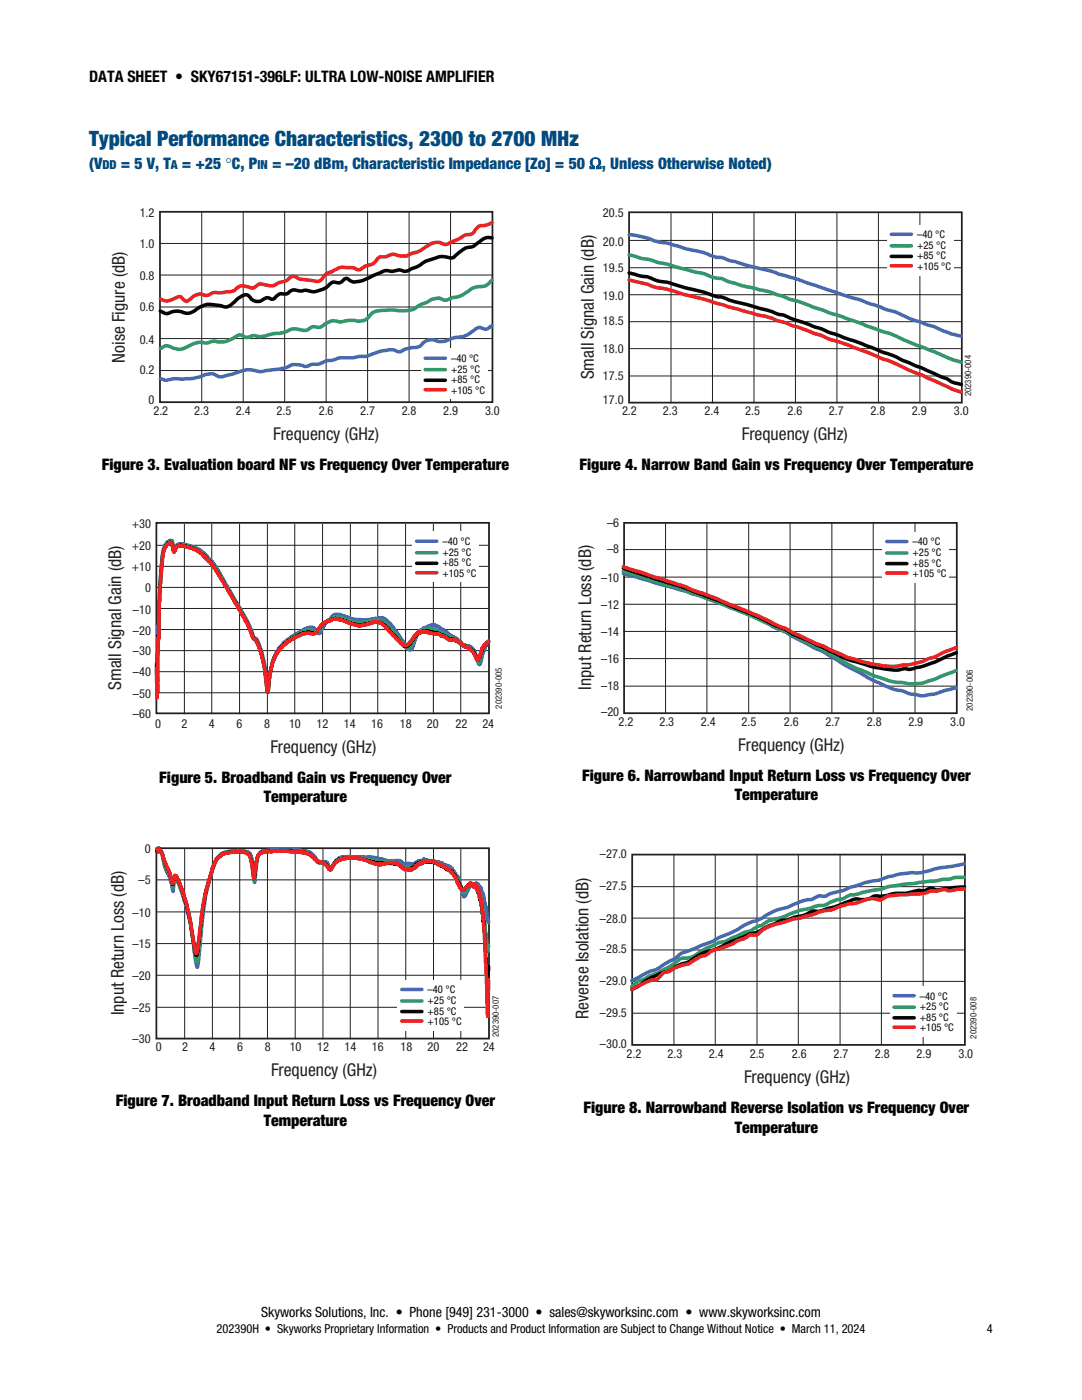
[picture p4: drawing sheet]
<svg xmlns="http://www.w3.org/2000/svg" width="216mm" height="279mm" viewBox="0 0 216 279" stroke-linecap="round" stroke-linejoin="round" font-family="sans-serif">
<path d="M31.9 42.3h66.4v38h-66.4z" fill="none" stroke="#231f20" stroke-width=".35"/>
<path d="M32 54.9h66.2M32 48.6h66.2M40.3 42.2v38M48.5 42.2v38M56.8 42.2v38M65.1 42.2v38M73.4 42.2v38M81.6 42.2v38M89.9 42.2v38M32 73.9h66.2M32 67.6h66.2M32 61.3h66.2" fill="none" stroke="#231f20" stroke-width=".2"/>
<path d="M98.2 65l-.4 .2a1.33 1.33 0 0 1-1.9 .1 5.4 5.4 0 0 0-2.6 1.5l-.7 .3a7.8 7.8 0 0 0-3.7 1 4.4 4.4 0 0 1-2.6-.3 2.53 2.53 0 0 0-2.3 1.2l-1 .4h-.7a4.3 4.3 0 0 0-2.3 .8 1.5 1.5 0 0 1-1.3-.3 11.9 11.9 0 0 0-5.7 1.2l-4 .3a4.6 4.6 0 0 0-2.6 .5 7.6 7.6 0 0 0-3 .8 3.8 3.8 0 0 0-2.3 .4h-.3a3.3 3.3 0 0 0-3.7 .3l-3.9 .5a3.6 3.6 0 0 1-2.7 0 7.1 7.1 0 0 0-4 .7l-1.2 .3a2.24 2.24 0 0 1-2.7-.3 4.6 4.6 0 0 0-2.7 .6 25.1 25.1 0 0 1-5.6 .5 2.75 2.75 0 0 1-2.3-.1" fill="none" stroke="#4a68b1" stroke-width=".71"/>
<path d="M98.2 55.9l-.4 .3a2.35 2.35 0 0 1-2.3 1 7.5 7.5 0 0 0-3.3 1.7l-2.6 .8a1.3 1.3 0 0 1-1.7-.1l-.3-.1a4.8 4.8 0 0 0-2.7 1l-1.6 .7a3 3 0 0 1-2.4 .8l-2.5-.1h-2.1a2.98 2.98 0 0 0-2.9 1.6 3.5 3.5 0 0 1-3.1 .4h-.7a5.3 5.3 0 0 1-3.2 .1l-1.7 .8a1.57 1.57 0 0 1-1.9 .4 1.73 1.73 0 0 0-1.3 .6 3.2 3.2 0 0 1-2.4-.2 6.3 6.3 0 0 0-2.6 .8l-2.6 .4a4.5 4.5 0 0 1-3.4 .2l-.3 .1a1.53 1.53 0 0 1-2-.2 1.64 1.64 0 0 0-1.7 .6 5.3 5.3 0 0 1-3.9 .6 3.6 3.6 0 0 1-2.7 .2l-.7 .1a12.4 12.4 0 0 1-3.6 1.3l-2-.6a1.29 1.29 0 0 0-1.3 .3l-.3 .2" fill="none" stroke="#319967" stroke-width=".71"/>
<path d="M98.2 47.5a2.6 2.6 0 0 0-2.7 .9 3.4 3.4 0 0 1-2.6 1.1l-1.4 .9-.9 .9-.7 .2a4.3 4.3 0 0 0-3.6 .2 6.6 6.6 0 0 0-2.7 1.3l-1.3 .6a2.28 2.28 0 0 1-2.7 .3h-.3a3.5 3.5 0 0 1-2.3 .1l-3.3 1.4a5.8 5.8 0 0 1-3.4 .8l-.9-.6a.68 .68 0 0 0-1 .4l-.5 .4h-.5a1.39 1.39 0 0 0-2 .7l-.3 .3a4.4 4.4 0 0 1-4 .5h-.3a2.54 2.54 0 0 1-2 0 1.52 1.52 0 0 0-1.3 .6l-1 .2a1.96 1.96 0 0 0-1.9 .9 1.01 1.01 0 0 1-1.1-.2h-.3a2.97 2.97 0 0 1-2.1 .8 2.29 2.29 0 0 1-1.5-1.2 1.41 1.41 0 0 0-1.8 .3l-.9 .9a2.2 2.2 0 0 1-2.7 .8h-.3a5.6 5.6 0 0 0-4 .3l-.3 .2a2.93 2.93 0 0 1-3.7 .7 4.4 4.4 0 0 0-2.6 .4l-1.3-.5" fill="none" stroke="#050504" stroke-width=".71"/>
<path d="M98.2 44.4a3.9 3.9 0 0 1-2.3 .6l-.7 .5-.6 .9a1.3 1.3 0 0 1-1.3 .4l-3.4 1.6a1.41 1.41 0 0 1-2 0 3.2 3.2 0 0 0-3 .9l-.9 .7-1.7 .5a3.7 3.7 0 0 1-3.6 .2l-.7 .1-1 .5h-1a2.22 2.22 0 0 0-1.3 1.1 2.62 2.62 0 0 1-1.7 .6l-.3 .3a1.43 1.43 0 0 1-1.7 .4l-.7-.3h-1.3a4 4 0 0 0-3 .9l-.3 .1a1.91 1.91 0 0 0-1.2 1l-.4 .4a1.26 1.26 0 0 1-1.7 .2l-1.3-.1a6.2 6.2 0 0 1-2.7-.8l-.6 .4a2.51 2.51 0 0 1-2 .9l-.4 .1a2.19 2.19 0 0 1-2.6 .3 1.49 1.49 0 0 0-1.9 .5 1.21 1.21 0 0 1-1.3 0l-.4-.1a1.84 1.84 0 0 0-2.3 .7l-1 .3-2.4 .2a1.78 1.78 0 0 0-1.9 .5l-.7 .1a2.09 2.09 0 0 0-2.6 .4l-1.1 .8-.7-.5a.81 .81 0 0 0-1.2-.4l-.6 .3a2.23 2.23 0 0 1-2.7 0" fill="none" stroke="#ee2123" stroke-width=".71"/>
<path d="M84 69.6h13.3v10h-13.3z" fill="#fff"/>
<path d="M84.8 75.9h4.1M97.5 128l-.2 .3-.1-.1v.2h-.2l-.3 .6-.1-.1-.4 .6-.5 1.8-.2 .1v.4l-.4-.3-.2-.6-.6-1.1h-.2v-.1l-.1 .1-.7-.8h-.5l-.6-.3h-.1l-.1-.3h-.2l-.2-.3h-.2l-.2-.2h-.3l-.1-.3-.5 .1-.1-.1-.2 .2-.6-.4-.1 .1v-.2l-.4-.3-.5-.1-1-.5-1.1-.1-.1-.1h-.2v-.1l-.1 .1v-.1l-.6-.2-.1 .2v-.2h-.5l-.7 .3-.1-.1-.2 .1v.2l-.1-.2-.1 .2-.1-.1v.2h-.3l-.1 .3v-.1l-.2 .3-.4 .7-.2 .2-.5 .7-.5 .3v.1h-.3a.32 .32 0 0 1-.3 0 .32 .32 0 0 1-.2-.3l-2.4-2.6-.3-.2-.2-.4-1.2-1.1-.1 .1-.5-.3-.8-.1-2.3 .6-1 .1-1.5-.3-2.4-1-.9-.1-2.2 .9v.2h-.1l-.5 .4-.8 1.2a.79 .79 0 0 1-1 .3 2.86 2.86 0 0 0-2.3 .2l-2 1-1.4 1.1-.8 .8-.7 1.2-.6 1.4-.3 1.3-.5 2.6-.1 1.7-.1 .3-.8-5.6-.6-2.4-.8-2.1a3.3 3.3 0 0 1-1.2-2l-.5-1.3-.6-.9v-.3l-2.8-4.7-.1-.1-2.8-4.8-1.2-1.7-1.1-.8-.3-.6-1.3-.9-2.2-.8-1.3-.1a1.06 1.06 0 0 0-.9 .7l-.2 .6-.3-1.6-.2-.3-.1-.1-.1 .2-.1-.2-.5 .3-.7 1.4-.3 1.4-.5 7.1-.3 9.2-.1-.8-.1 11.4-.2-5.7" fill="none" stroke="#050504" stroke-width=".71"/>
<path d="M84.8 77.8h4.1" fill="none" stroke="#ee1d23" stroke-width=".71"/>
<path d="M84.8 71.5h4.1M97.5 128l-.3 .6-.2 .1-.3 1-.1-.1-.2 .4-.4 2.1-.3 .5-.2-.2-.5-1.6-.7-1.4-.7-.4-.3 .1v-.1h-.5l-.1-.3v.3v-.3l-.1 .1v-.1h-.1l-.1-.1v.1l-.3-.3h-.1v-.2l-.1 .1v-.2l-.1 .2v-.2l-.6-.6h-.3v-.2l-.9-.3-1.1-1-2.1-1.2h-.3l-.1-.1v.1h-.3v.1l-.2-.1v.2v-.2l-.5 .2-.2 .3v-.2l-.1 .1v.1h-.7v.3h-.1l-.3 .3-.1-.1-.2 .1-.6 .8-.6 2a.98 .98 0 0 1-.8 1l-.6-.4-.7-1.2v-.2l-.6-.6-.1-.4-1.8-2.4-1-.9h-.2v-.2l-.5-.1-2.7 .4h-2l-1.4-.2-1-.4-1.4-.5-.2 .1a1.3 1.3 0 0 0-1.5 .7l-.2 .3-.4 .1-.7 .8-.7 1.4a.4 .4 0 0 1-.4 .4 .4 .4 0 0 1-.4-.3l-.2-.4-.3-.2a.91 .91 0 0 0-1.2-.2l-.9 .3-2.5 1.5-1.6 1.3-1.1 1.4-1.1 2.4-.5 2.7-.4 3.4-.6-5.7-.5-2.3-.8-2.1a1.2 1.2 0 0 0-.9-.9l-1.1-3.1-6.8-11.7-2.7-2.7-1.7-.8-1.8-.4a1.05 1.05 0 0 0-1.5 .7l-.3 .7-.3-1.6a.35 .35 0 0 0 0-.4 .35 .35 0 0 0-.3-.1l-.8 .4-.5 .8a5.5 5.5 0 0 0-.5 2.5l-.4 6.1-.3 8.5v-1.4l-.1 .2-.1 11.1-.1-3.2-.1 1.9" fill="none" stroke="#4a68b1" stroke-width=".71"/>
<path d="M84.8 73.8h4.1M97.5 127.9l-.3 .5-.3 .2-.2 .6-.1-.2-.2 .5-.1 .1-.6 2.2-.2 .4-1.2-2.5-1-.5v.1v-.2l-1-.3-.7-.8-.2 .1-.2-.3-.6-.2v-.2l-.3 .1-.2-.2-.1 .1-.1-.2-.4-.2v-.1l-.2 .1a1.15 1.15 0 0 0-1-.6l-1.9-.9-.4 .1-.1-.2v.2v-.2h-.7v.2l-.5-.1-.1 .2-.2-.1v.2l-.1-.1-.1 .3-.4-.1-.1 .3-.1-.1-.5 .4-1.1 2.3a.63 .63 0 0 1-.8 .5h-.1l-.1-.2-.3-.1-1.7-2.4-.6-.5-.1-.3-.6-.5-.2-.4-1.1-.9-.9-.3-1 .1-1.8 .4h-1.6h-.7l-2.7-1.1h-.6a1.79 1.79 0 0 0-1.3 .7l-.6 .1-.6 .6-.7 .8-.2 .6a.54 .54 0 0 1-.5 .4 .54 .54 0 0 1-.5-.2l-.2-.1a1.59 1.59 0 0 0-1.8 0l-2.2 1-1.3 .9-1.2 1.2-.9 1.3-.7 1.6-.4 1.8-.6 4.3-.8-6-.5-2.1-.6-1.5a1.55 1.55 0 0 0-.9-1.2l-1.2-3.1-4-6.9-3-4.9-1.5-1.4-.3-.5-1-.7-2.5-1-1.3-.1a1.01 1.01 0 0 0-.9 .9l-.2 .5-.3-1.3a.52 .52 0 0 0-.3-.7l-.1 .1a.59 .59 0 0 0-.7 .4l-.4 .4-.2 .6a7.3 7.3 0 0 0-.4 3l-.4 5.4-.3 9.2-.1-.5-.1 11.7-.1-5.6-.1 1.9" fill="none" stroke="#319967" stroke-width=".71"/>
<path d="M31.2 104.3h66.4v38.1h-66.4z" fill="none" stroke="#231f20" stroke-width=".35"/>
<g fill="none" stroke="#231f20" stroke-width=".2">
<path d="M31.2 117.2h66.3M31.2 113h66.3M31.2 108.8h66.3M36.8 104.6v37.9M42.3 104.6v37.9M47.8 104.6v37.9M53.4 104.6v37.9M58.8 104.6v37.9M64.4 104.6v37.9M69.9 104.6v37.9M75.4 104.6v37.9M80.9 104.6v37.9"/>
<path d="M86.5 104.6v37.9M91.9 104.6v37.9M31.2 138.3h66.3M31.2 134h66.3M31.2 129.8h66.3M31.2 125.6h66.3M31.2 121.4h66.3"/>
</g>
<path d="M97.5 128l-.3 .4h-.2l-.3 .6-.1-.2-.2 .5-.1-.1-.1 .2-.5 1.7-.3 .7-.5-.5-.5-1.2-.5-.6h-.2v-.1h-.3l-.1-.3h-.6l-.1-.2-.3-.1-.6-.7h-.4l-.2-.3-.5-.2h-.4l-.2 .2-.4-.1-.7-.6-.7-.1-.8-.5h-.8l-1.2-.3h-.2v-.1l-.4-.1h-.2v.2l-.1-.2-.1 .2h-.7v.1v-.1v.1l-.2-.1-.2 .3-.1-.1v.1h-.1v.1l-.3 .2-1.1 1.6-.5 .3v.1h-.6v-.1l-2.1-1.8-.2-.4-.5-.3-1.5-1.7-.8-.4h-.7l-1.6 .6-1.7 .2-1.9-.5-1.6-.8-1.2-.1-2.1 .7-.7 .6-.9 1.4a1.17 1.17 0 0 1-1.5 .2l-1 .1-2.1 .8-1.1 .8-1.7 1.5-.1 .5-.6 .6v.3l-.7 1.4-.4 1.9-.4 3.3-.1 .4-.5-4-.6-3-.8-2.4-.5-.9a1.4 1.4 0 0 1-.8-1.3l-.7-1.7-.6-.9v-.3l-.5-.5v-.2l-2.3-4-3.4-5.7-.7-.9-2.3-2.1-1.4-.7-1.8-.4a1.14 1.14 0 0 0-1.6 .9l-.2 .3-.3-1.4a.35 .35 0 0 0-.1-.3 .35 .35 0 0 0-.3-.1l-.2-.1-.4 .2-.7 1.2-.3 1.6-.2 1.9-.4 7.2-.2 7.5-.1-.7-.2 12-.1-5.7" fill="none" stroke="#ee2123" stroke-width=".71"/>
<path d="M82.3 106.1h13.3v10.1h-13.3z" fill="#fff"/>
<path d="M83.1 112.4h4.1M31.3 169.8h.3l.1-.5v.6l.1-.6 .1 .6h.2l.4 .6v.4l.6 1.8 .8 1.5 .5 2.2 .2 .1 .2-1.7h.3l.9 1.8 1.4 4.4 .7 3.4 .7 5.1 .3 1.1 .2-.1 .2-.6 .7-6.9 .7-4.4 1.4-5.2 .4-1.1 .6-.9 1-.9 .5-.3h.9l.2-.2 .9 .1 .2-.2 1.5 .2a1.71 1.71 0 0 1 1.6 1.4l.5 3.9 .8-4.6 .8-.7 .8-.2h5.2l.6 .1 .8-.1 .9 .3 .4-.1v.1h.2v.1l.2-.1 .4 .3h.1l.4 .3v.2h.2l1 1 1.4 .3 .5 .5 .3 .6 .2 .1 1.5-1.8h.2l.3-.3 .2 .1 .8-.3h1.8l1.8 .2 1.5 .5 .1 .1h.3l.1 .1 .9 .2v.1l.1-.1h.4v.1h.4v-.1l.1 .1 .1-.1h.3l.1-.1v.1h2.1l.9 .4 .4 .4 .4 .3v.1h.6l.1-.1 .1 .1 .1-.1v.1h.3l.2-.2 .1 .1v-.1l.1-.1 .1 .2 .3-.5 .1 .2 .1-.1v-.2l.1 .1 .1-.4 .1 .3v-.3l.1 .1v-.1h.1l.1-.2 .2 .2v-.2l.1-.1 .1 .1 .1-.2 .1 .2 .1-.3 .1 .3v-.3l.2 .2 .2-.4 .1 .2 .1-.2v.2l.2-.3v.3l.1-.2 .1 .2 .2-.2 .1 .2 .1-.2v.2l.1-.2 1.1 .3 1.1 .7 .2-.1 .2 .2v-.1l.2 .3h.4l.2 .4 .1-.1 .1 .2v-.2l.4 .3 .1-.1 .2 .4h.2v-.1l.6 .9v.2l.1-.1 .3 1.1 .1-.1 .6 1.3v-.1l.2 .2a.28 .28 0 0 0 .3 .2 .28 .28 0 0 0 .3-.1l.2-.1 .2-.4h.3l.4-.6 .3 .3v-.1l.1 .1 .1-.2 .2 .5v-.3l.1 .3 .2-.3v.5l.1-.4 .1 .6v-.5l.1 .4 .1-.2 .1 .9 .1-.7v.9l.1-.3 .2 1.6v-.4l.3 .9v-.1l.4 4.1 .1-.1 .6 11.5 .2 1.1 .2-3.6" fill="none" stroke="#050504" stroke-width=".71"/>
<path d="M83.1 114.3h4.1" fill="none" stroke="#ee1d23" stroke-width=".71"/>
<path d="M83.1 108h4.1M31.3 169.7l.1-.4 .1 .7v-.7l.1 .3 .1-.3v.6l.1-.6 .1 .4 .1-.1 .3 .5 .4 2.4 .5 1.2 .7 1.3 .7 2.9 .2-2.5a.23 .23 0 0 1 .2-.2 .23 .23 0 0 1 .3 .2l1.4 3.8 1.2 4.5 .9 5.6 .2 2.1 .1 1.1 .3 .6 .3-1.5 .5-6.6 .7-5.8 .7-3 1.4-4.4 .6-.9 .4-.1 .3-.5 1-.4 2.1-.2 1.7 .2a1.59 1.59 0 0 1 1.2 1.5l.3 2.7v1.3l.2 .7 .5-4a2.47 2.47 0 0 1 .5-1.8l.4-.4 1.1-.2 6.2-.1 .2 .2h1.2l1.1 .4 1 1.1a1.22 1.22 0 0 0 .8 1l.5-.1a.86 .86 0 0 1 1.3 .6l.2 .4 .3 .3 .6-1.3 1-1 1-.2 .6 .1 .1-.2 4.4 .2 .2 .1 .3-.1 .1 .1h.7l.2 .2 .1-.1 .2 .1h.2v.2l.2-.2 .1 .3 .1-.2 .4 .2 .2-.1 .1 .3h.3v-.2l.8 .3 .1-.2 .6 .1a.23 .23 0 0 1 .2-.2 .23 .23 0 0 1 .2 .2v-.2h.4l.1 .2 .2-.1 1.1 .8 .3-.1 .1-.2h.5l.3 .2 .1-.1v.1l.3-.1 .1 .1v-.1h.3l.1-.3 .1 .3v-.3l.2 .1 .1-.3 .2 .3 .1-.3 .1 .2 .1-.4 .1 .5v-.3l.2 .2v-.3l.2 .2 .2-.6v.3l.1 .1v-.1l.2 .3 .1-.3 .1 .3v-.4l.1 .4v-.3l.1 .3v-.3l.2 .1v.3l.1-.4v.3v-.2l.1 .2h.3l.1-.3v.3l.1-.1 .1 .2 .1-.3 .2 .2v-.1l.1 .1 .1-.1v.2l.1-.1 .1 .1h.6a1.38 1.38 0 0 1 1.2 .5l.7 .2 .2 .3 .1-.2 .2 .6 .2-.2 .5 1v-.1l.1 .2 .1-.1 .1 .4 .2 .2v.4l.1-.4 1.3 4 .2-.1 .6-1.3 .3-.5a.76 .76 0 0 1 .8-.4l.3-.3 .2 .2v-.2l.1 .2 .1-.2 .1 .3 .1-.2 .3 .8 .1-.2 .1 .3 .1-.1 .3 1.1v-.1v.6l.1 .1 .1-.2 .2 1.7 .1 .1v-.2l.2 1 .1 1.4 .4 1.4" fill="none" stroke="#4a68b1" stroke-width=".71"/>
<path d="M83.1 110.3h4.1M31.3 169.7l.2 .3 .1-.7v.6l.1-.6v.6l.1-.6 .1 .5 .1-.1 .1 .3 .2 .1 .5 2.2 .4 1.2 .7 1.1 .6 2.5 .3-2 .2-.2 .3 .3 .7 1.7 1.1 3.4 .6 2.5 1 5.7 .2 2 .3 1.4 .2-.1 .1-.4 .8-8.3 .6-4.2 1.4-5.3 .7-1.8 1.1-1.2 1.1-.5 2.2-.2 1.7 .2a1.88 1.88 0 0 1 1.1 1.7l.5 3.9 .6-4.3a1.6 1.6 0 0 1 2-1.5l.9-.1h3.6l3.1 .2 .5 .3 .2-.1 .4 .3 1.4 1.6 1.5 .1 .8 1a.27 .27 0 0 0 .2 .3 .27 .27 0 0 0 .3-.3l.5-.9 .6-.6h.2l.2-.3h.3l.2-.2 .2 .1 .3-.2 3.7 .2v.1l1 .1 .2 .2 .2-.1 .2 .1h.3l.2 .1 .8 .1v.1l.2-.1 .1 .1h.2v.1l.1-.1 .2 .1 .1-.1 .1 .1 .1-.1 .2 .1 .2-.1v.1l2.5 .1 .6 .3 .1 .2 .4 .2 .2 .3 .1-.1v.2l.2-.2 .3 .1v-.1l.5 .1 .1-.1v.1v-.1h.3v.1v-.1l.1-.1 .1 .1 .2-.3 .1 .1v-.1l.2 .1 .2-.4 .1 .3v-.4l.2 .1v-.3l.2 .1v-.1l.1 .2v-.2l.1-.1 .1 .2 .1-.3 .1 .3 .1-.3 .1 .3v-.3l.2 .2 .2-.5v.3l.2-.2v.2l.2-.3v.3l.1-.3 .2 .3v-.2l.2 .1v.1l.1-.1v.1v-.1l.1 .1v-.1l.2 .1 .1-.1h.2l.1 .1 .1-.1v.1h.4l.1 .3h.4l.6 .3 .2-.1 .4 .5 .4 .1 .1 .2 .1-.1 .1 .2v-.2l.1 .2h.3l.1 .2 .1-.2 .2 .6 .2-.3 .1 .3h.2v.3v-.2l.3 .7 .1-.2 .3 .8v.3l.1-.2 1 2.6h.5l.3-.6 .7-.9 .3 .2v-.2h.2l.2 .3v-.3l.1 .3 .2-.3v.3l.1-.2 .1 .5v-.4l.1 .4 .1-.3 .1 .8 .1-.6v.7l.1-.2v.3l.1-.2 .1 1.2v-.4l.2 .7 .1-.1 .4 3.1 .1-.2 .3 3.6 .2 1.2 .3 3.1 .2-1.2" fill="none" stroke="#319967" stroke-width=".71"/>
<path d="M31.2 169.3h66.4v38h-66.4z" fill="none" stroke="#231f20" stroke-width=".35"/>
<g fill="none" stroke="#231f20" stroke-width=".2">
<path d="M31.3 175.6h66.2M36.8 169.3v38M42.4 169.3v38M47.8 169.3v38M53.4 169.3v38M58.9 169.3v38M64.4 169.3v38M69.9 169.3v38M75.4 169.3v38M81 169.3v38M86.5 169.3v38M91.9 169.3v38"/>
<path d="M31.3 194.6h66.2M31.3 188.3h66.2M31.3 182h66.2M31.3 201h66.2"/>
</g>
<path d="M31.3 169.4h.2l.1 .4 .1-.3v.4v-.5l.2 .5 .1-.1 .5 .7v.4l.5 1.4 .9 1.8 .6 2.2 .3-1.5a.34 .34 0 0 1 .4 .1 .34 .34 0 0 1 .1 .3l.7 1.3 1.2 3.6 .9 4.1 .7 5.1 .3 1 .4-.9 .7-6.7 .7-4.3 1.4-4.6v-.4l.8-1.8 1.2-1.1 1.2-.4 1.9-.2 1.1 .1 .9 .3 .5 .7 .2 .7 .5 3.6 .7-3.8a1.45 1.45 0 0 1 1-1.3l.2-.2 1.6-.1h3.5l1 .1 .9-.1v.2l.5-.1 .1 .2 .8-.1v.1h.4l.6 .3 1.5 1.4 1.4 .4 .7 1a.31 .31 0 0 0 .3 .2 .31 .31 0 0 0 .3-.3l.8-1.1 .9-.6 .2 .1 .2-.2h.9l.4-.2 2.4 .1 1.9 .7 .2 .2 1.3 .3h.5v.1l.1-.1h.3v-.1h.5v-.1l1.8-.2 1.2 .4 1 1 .1-.1h.3v.1l.2-.1 .1 .2 .1-.2 .2 .3 .1-.2v.2v-.2h.5l.3-.4 .2 .1 .2-.4 .1 .3v-.4l.2 .1v-.3h.2v-.1l.1 .1 .1-.2h.3v.1l.1-.3 .1 .2v-.3a.19 .19 0 0 0 .3 .1 .19 .19 0 0 0 .1-.2l.1 .1v-.1l.2 .1v-.2l.1 .2 .3-.2 1 .1 2.6 1.2 .2 .3 .1-.1 .1 .3v-.2l.3 .1 .4 .7 .1-.1 .1 .2v-.2l.3 .3 .3 .8 .1-.1 .3 1.2 .1-.1 .6 1.2a.32 .32 0 0 0 .2 .3 .32 .32 0 0 0 .4-.1l.1-.2 .4-.2 .4-.5h.2l.2-.4 .1 .3 .1-.3 .1 .3v-.2v.2l.2-.3 .2 .7v-.5l.1 .4 .2-.4v.1v.3l.1-.3 .1 .6v-.6l.1 .4 .1-.3 .1 1.1 .1-.9v.9l.1-.2v.4l.1-.4 .1 1.5v-.5l.3 1v-.1l.3 2.4v-.1v1.5l.2 .4 .3 4.1 .5 15 .2-7.3" fill="none" stroke="#ee2123" stroke-width=".71"/>
<path d="M79.3 195.6h13.4v10h-13.4z" fill="#fff"/>
<path d="M125.5 54.5l1.9 .5 1.6 .2a12.2 12.2 0 0 0 4.6 1.3l3.1 .9a38.4 38.4 0 0 1 6.6 1.9 3.5 3.5 0 0 1 2.1 .5l7.5 2 2.7 1 .9 .1 1.3 .6 6.2 2.2 4.3 1.7a118.3 118.3 0 0 1 11.2 4.2l9.4 4 1.2 .7 1.7 .4M80.2 201.9h4" fill="none" stroke="#050504" stroke-width=".71"/>
<path d="M80.2 203.8h4" fill="none" stroke="#ee1d23" stroke-width=".71"/>
<path d="M125.5 46.8l3.8 .7a13.4 13.4 0 0 0 4.3 1.1l3.1 1a21.9 21.9 0 0 1 6.3 1.8 3.8 3.8 0 0 1 2.4 .6l6.8 1.7a172.5 172.5 0 0 1 16.1 5.2l3.1 .9 6.2 2.2a11.6 11.6 0 0 1 3.8 1.5l4.9 1.7 1.3 .5a12.7 12.7 0 0 0 4.2 1.4M80.2 197.5h4" fill="none" stroke="#4a68b1" stroke-width=".71"/>
<path d="M125.5 50.9l15.5 3.9a7.7 7.7 0 0 0 3.2 .8l1.2 .6 6.2 1.7a27.4 27.4 0 0 1 6.2 1.9l1.3 .3 16.1 5.7a45.2 45.2 0 0 1 7.4 3l3.7 1.4a25.4 25.4 0 0 0 5.5 2.1M80.2 199.8h4" fill="none" stroke="#319967" stroke-width=".71"/>
<path d="M125.5 42.4h66.4v38h-66.4z" fill="none" stroke="#231f20" stroke-width=".35"/>
<g fill="none" stroke="#231f20" stroke-width=".2">
<path d="M125.6 58.8h66.2M125.6 53.4h66.2M125.6 48h66.2M133.9 42.6v37.8M142.2 42.6v37.8M150.4 42.6v37.8M158.7 42.6v37.8M167 42.6v37.8M175.3 42.6v37.8M183.6 42.6v37.8M125.6 75h66.2M125.6 69.6h66.2"/>
<path d="M125.6 64.2h66.2"/>
</g>
<path d="M125.5 55.9l3.8 .9 1.2 .5a31.3 31.3 0 0 1 6.8 1.7l3.1 .7 10.6 3.1 3.1 .7 9.9 3.5 1.9 .8 3.7 1.2 5.6 2.2a48.3 48.3 0 0 1 7.4 3.2l1.3 .4 5.8 2.7 2.1 .8" fill="none" stroke="#ee2123" stroke-width=".71"/>
<path d="M177 44.9h13.3v10h-13.3z" fill="#fff"/>
<path d="M177.8 51.2h4.1M124.4 113.4l1.2 .4a218.9 218.9 0 0 1 15.5 5.2l5.7 2.3a68.6 68.6 0 0 1 8.7 3.8 6.9 6.9 0 0 1 2.5 1.4l6.8 3a35.7 35.7 0 0 0 13 4.2h1.4l.6-.1a2.64 2.64 0 0 1 1.8 0l.3-.1a28.7 28.7 0 0 0 7.2-2.6l1.7-.7" fill="none" stroke="#050504" stroke-width=".71"/>
<path d="M177.8 53.1h4.1" fill="none" stroke="#ee1d23" stroke-width=".71"/>
<path d="M177.8 46.8h4.1M124.4 114.4l7.4 2.3a122.4 122.4 0 0 1 25.6 9.8l4.9 2.7a25.9 25.9 0 0 1 5.6 3.1l3.1 1.7a34.1 34.1 0 0 0 8.2 3.8l1.2 .2 .9 .4 .9 .2a5.9 5.9 0 0 0 3.7 0l.7-.1 1.9-.7 2.3-.6" fill="none" stroke="#4a68b1" stroke-width=".71"/>
<path d="M177.8 49.1h4.1M124.4 114l7.4 2.4a36 36 0 0 1 6.9 2.2l3.1 1.1a142.1 142.1 0 0 1 14.3 6l.7 .2 6.1 3.2a6.9 6.9 0 0 1 2.6 1.4l.6 .3a53.3 53.3 0 0 0 12.4 5.3l1.3 .1a11.6 11.6 0 0 0 8-1.3l3-1.1" fill="none" stroke="#319967" stroke-width=".71"/>
<path d="M124.5 104.4h66.4v37.9h-66.4z" fill="none" stroke="#231f20" stroke-width=".35"/>
<g fill="none" stroke="#231f20" stroke-width=".2">
<path d="M124.5 115.2h66.3M124.5 109.7h66.3M132.8 104.3v38.1M141.1 104.3v38.1M149.4 104.3v38.1M157.6 104.3v38.1M166 104.3v38.1M174.2 104.3v38.1M182.6 104.3v38.1M124.5 136.9h66.3M124.5 131.4h66.3M124.5 126h66.3"/>
<path d="M124.5 120.6h66.3"/>
</g>
<path d="M124.4 113.1l8.7 2.8a35.5 35.5 0 0 1 6.2 2.2l3.8 1.4 4.9 2.1a55 55 0 0 1 7.5 3.4 9.4 9.4 0 0 1 3.1 1.5l6.2 2.7a32 32 0 0 0 13.7 3.8l3.7-.5a33.9 33.9 0 0 0 6.9-2.6l1.7-.7" fill="none" stroke="#ee2123" stroke-width=".71"/>
<path d="M176.1 106.2h13.3v10h-13.3z" fill="#fff"/>
<path d="M176.9 112.5h4.1M192.4 177l-1.7 .1-3.4 .5-1-.2a1.91 1.91 0 0 0-1.8 .4 4.6 4.6 0 0 0-2.5 .2l-1.2 .3h-1.9l-1.3 .2a6 6 0 0 1-3 .3 4.4 4.4 0 0 1-3.8 .6l-.6 .1a28.3 28.3 0 0 1-5.6 2l-1.5 .4a2.71 2.71 0 0 0-2.2 .6l-2.5 .6a3.9 3.9 0 0 1-2.5 .6l-3.1 1.4a7.1 7.1 0 0 1-3.2 1.3l-3.6 1.5-3.2 1.5a12.9 12.9 0 0 0-5.5 2.6l-.4 .2a8.3 8.3 0 0 0-3.4 1.6 15.5 15.5 0 0 0-6.2 3.1l-1.2 .6" fill="none" stroke="#050504" stroke-width=".71"/>
<path d="M176.9 114.4h4.1" fill="none" stroke="#ee1d23" stroke-width=".71"/>
<path d="M176.9 108.1h4.1M192.4 172.4l-1.7 .3a30.3 30.3 0 0 0-6.8 1.4 21.8 21.8 0 0 0-8.7 1.6l-2.6 .4-3 1-1.3 .6-2.8 .7a1.57 1.57 0 0 1-1.6 .4h-.6l-.6 .3a2.33 2.33 0 0 1-1.8 .5l-2.5 .9a9 9 0 0 1-3.1 1l-2.5 1.2a8.3 8.3 0 0 1-3.2 1.4l-1.2 .6a24.3 24.3 0 0 1-5.2 2.6l-1 .6-6.2 2.3-1.3 1.1-1.2 .6-2.7 1.7-1.7 .5-3 1.6" fill="none" stroke="#4a68b1" stroke-width=".71"/>
<path d="M176.9 110.4h4.1M192.4 175.1l-2.1 .1a3.6 3.6 0 0 1-2.1 .3l-1.3 .3-7.4 .9a9.9 9.9 0 0 0-3.7 .8l-2.5 .3-2.5 .7a5.7 5.7 0 0 0-2.7 .9l-1 .1-1.9 .9a2.48 2.48 0 0 1-1.9 .3l-1.8 .6a23.3 23.3 0 0 0-5.6 1.9l-1.3 .3a5.1 5.1 0 0 0-2.7 1.2l-.6 .2a5.6 5.6 0 0 1-2.9 1.2l-3.7 1.8-1.2 .2-2.5 1.1-1.9 1.2a4.4 4.4 0 0 1-3.1 .9l-.4 .1a10.5 10.5 0 0 1-3.3 2.2l-1.2 .7a6.4 6.4 0 0 0-2.6 1.1l-1.2 .5-1.2 1" fill="none" stroke="#319967" stroke-width=".71"/>
<path d="M126.1 170.6h66.4v37.9h-66.4z" fill="none" stroke="#231f20" stroke-width=".35"/>
<path d="M126.1 177h66.3M134.5 170.6v37.9M142.7 170.6v37.9M151.1 170.6v37.9M159.3 170.6v37.9M167.6 170.6v37.9M175.9 170.6v37.9M184.2 170.6v37.9M126.1 195.9h66.3M126.1 189.6h66.3M126.1 183.2h66.3M126.1 202.2h66.3" fill="none" stroke="#231f20" stroke-width=".2"/>
<path d="M192.4 177.4l-3.2 .4a2.64 2.64 0 0 0-2.3 0 4 4 0 0 0-2.4 .5l-6.9 .4-.6 .2-.6 .3a1.4 1.4 0 0 1-1.8 .2 4 4 0 0 0-2.6 .4l-1.2 .5a11.3 11.3 0 0 0-4.9 1.3 9.4 9.4 0 0 0-3.8 1l-1.2 .2-1.3 .4-1.2 .2-2.5 .8a7.5 7.5 0 0 0-4.6 2.2l-1 .2a2.32 2.32 0 0 0-1.9 .8 5.5 5.5 0 0 0-2.4 1.1l-4.2 1.4-1.1 .8-1 .2-1.2 .7a4.2 4.2 0 0 1-2.5 1.1l-1.3 .4-1.5 .8a1.44 1.44 0 0 0-1.2 .6 2.1 2.1 0 0 1-2.2 1.1l-3.7 1.8" fill="none" stroke="#ee2123" stroke-width=".71"/>
<path d="M177.5 196.8h13.4v10.1h-13.4z" fill="#fff"/>
<path d="M178.4 203.1h4" fill="none" stroke="#050504" stroke-width=".71"/>
<path d="M178.4 205h4" fill="none" stroke="#ee1d23" stroke-width=".71"/>
<path d="M178.4 198.7h4" fill="none" stroke="#4a68b1" stroke-width=".71"/>
<path d="M178.4 201h4" fill="none" stroke="#319967" stroke-width=".71"/>
<text font-size="4.2" fill="#004b85" x="17.8" y="29.1">Typical Performance Characteristics, 2300 to 2700 MHz</text>
<g font-size="3.5" fill="#231f20">
<text x="24.9" y="72.4" transform="rotate(-90 24.9 72.4)">Noise Figure (dB)</text>
<text x="118.5" y="75.7" transform="rotate(-90 118.5 75.7)">Small Signal Gain (dB)</text>
<text x="54.5" y="87.8">Frequency (GHz)</text>
<text x="148" y="87.8">Frequency (GHz)</text>
<text x="24.2" y="137.7" transform="rotate(-90 24.2 137.7)">Small Signal Gain (dB)</text>
<text x="118" y="137.6" transform="rotate(-90 118 137.6)">Input Return Loss (dB)</text>
<text x="147.3" y="149.9">Frequency (GHz)</text>
<text x="54" y="150.2">Frequency (GHz)</text>
<text x="24.7" y="202.6" transform="rotate(-90 24.7 202.6)">Input Return Loss (dB)</text>
<text x="117.5" y="203.3" transform="rotate(-90 117.5 203.3)">Reverse Isolation (dB)</text>
<text x="54.1" y="214.8">Frequency (GHz)</text>
<text x="148.5" y="216.2">Frequency (GHz)</text>
</g>
<g font-size="3.2">
<text x="17.8" y="16.4">DATA SHEET • SKY67151-396LF: ULTRA LOW-NOISE AMPLIFIER</text>
<text x="20.3" y="93.7">Figure 3. Evaluation board NF vs Frequency Over Temperature</text>
<text x="115.6" y="93.7">Figure 4. Narrow Band Gain vs Frequency Over Temperature</text>
<text x="116.2" y="155.9">Figure 6. Narrowband Input Return Loss vs Frequency Over</text>
<text x="31.8" y="156.2">Figure 5. Broadband Gain vs Frequency Over</text>
<text x="52.6" y="160.1">Temperature</text>
<text x="146.6" y="159.7">Temperature</text>
<text x="23.1" y="220.7">Figure 7. Broadband Input Return Loss vs Frequency Over</text>
<text x="52.6" y="224.7">Temperature</text>
<text x="116.4" y="222.2">Figure 8. Narrowband Reverse Isolation vs Frequency Over</text>
<text x="146.6" y="226.1">Temperature</text>
</g>
<g font-size="3.2" fill="#004b85">
<text x="17.8" y="33.7">(V</text>
<text x="24.1" y="33.7">= 5 V, T = +25 °C, P</text>
<text x="54.3" y="33.7">= –20 dBm, Characteristic Impedance [Zo] = 50 Ω, Unless Otherwise Noted)</text>
</g>
<text font-size="2.8" x="52.1" y="262.8">Skyworks Solutions, Inc. • Phone [949] 231-3000 • sales@skyworksinc.com • www.skyworksinc.com</text>
<g font-size="2.5" fill="#004b85">
<text x="20.4" y="33.7">DD</text>
<text x="34.1" y="33.7">A</text>
<text x="51.4" y="33.7">IN</text>
</g>
<g font-size="2.5" fill="#231f20">
<text x="27.9" y="43.4">1.2</text>
<text x="120.3" y="43.4">20.5</text>
<text x="27.9" y="49.5">1.0</text>
<text x="120.3" y="49">20.0</text>
<text x="27.9" y="55.9">0.8</text>
<text x="120.3" y="54.2">19.5</text>
<text x="120.3" y="59.8">19.0</text>
<text x="27.9" y="62.1">0.6</text>
<text x="120.3" y="64.9">18.5</text>
<text x="27.9" y="68.6">0.4</text>
<text x="120.3" y="70.4">18.0</text>
<text x="27.9" y="74.7">0.2</text>
<text x="120.3" y="75.8">17.5</text>
<text x="29.7" y="80.5">0</text>
<text x="30.6" y="82.8">2.2</text>
<text x="38.8" y="82.8">2.3</text>
<text x="47" y="82.8">2.4</text>
<text x="55.2" y="82.8">2.5</text>
<text x="63.6" y="82.8">2.6</text>
<text x="71.9" y="82.8">2.7</text>
<text x="80.1" y="82.8">2.8</text>
<text x="88.4" y="82.8">2.9</text>
<text x="96.8" y="82.8">3.0</text>
<text x="120.3" y="80.7">17.0</text>
<text x="124.1" y="82.8">2.2</text>
<text x="132.3" y="82.8">2.3</text>
<text x="140.6" y="82.8">2.4</text>
<text x="148.7" y="82.8">2.5</text>
<text x="157.1" y="82.8">2.6</text>
<text x="165.4" y="82.8">2.7</text>
<text x="173.7" y="82.8">2.8</text>
<text x="182" y="82.8">2.9</text>
<text x="190.3" y="82.8">3.0</text>
<text x="26.3" y="105.3">+30</text>
<text x="121.1" y="105.1">–6</text>
<text x="26.3" y="109.8">+20</text>
<text x="121.1" y="110.4">–8</text>
<text x="26.3" y="114">+10</text>
<text x="28.9" y="118.2">0</text>
<text x="120" y="116.1">–10</text>
<text x="26.5" y="122.5">–10</text>
<text x="120" y="121.6">–12</text>
<text x="26.5" y="126.7">–20</text>
<text x="26.5" y="130.8">–30</text>
<text x="120" y="127">–14</text>
<text x="26.5" y="134.9">–40</text>
<text x="120" y="132.3">–16</text>
<text x="120" y="137.7">–18</text>
<text x="26.5" y="139.2">–50</text>
<text x="26.5" y="143.3">–60</text>
<text x="120" y="142.9">–20</text>
<text x="30.9" y="145.2">0</text>
<text x="36.2" y="145.2">2</text>
<text x="41.7" y="145.2">4</text>
<text x="47.2" y="145.2">6</text>
<text x="52.7" y="145.2">8</text>
<text x="57.7" y="145.2">10</text>
<text x="63.1" y="145.2">12</text>
<text x="68.6" y="145.2">14</text>
<text x="74.1" y="145.2">16</text>
<text x="79.8" y="145.2">18</text>
<text x="85.2" y="145.2">20</text>
<text x="90.9" y="145.2">22</text>
<text x="96.3" y="145.2">24</text>
<text x="123.4" y="144.9">2.2</text>
<text x="131.6" y="144.9">2.3</text>
<text x="139.9" y="144.9">2.4</text>
<text x="148" y="144.9">2.5</text>
<text x="156.4" y="144.9">2.6</text>
<text x="164.7" y="144.9">2.7</text>
<text x="173" y="144.9">2.8</text>
<text x="181.3" y="144.9">2.9</text>
<text x="189.6" y="144.9">3.0</text>
<text x="28.9" y="170.3">0</text>
<text x="119.7" y="171.3">–27.0</text>
<text x="27.6" y="176.5">–5</text>
<text x="119.7" y="177.5">–27.5</text>
<text x="26.5" y="183.1">–10</text>
<text x="119.7" y="184.1">–28.0</text>
<text x="26.5" y="189.1">–15</text>
<text x="119.7" y="190.2">–28.5</text>
<text x="26.5" y="195.6">–20</text>
<text x="119.7" y="196.6">–29.0</text>
<text x="26.5" y="201.9">–25</text>
<text x="119.7" y="203">–29.5</text>
<text x="26.5" y="208.1">–30</text>
<text x="31.1" y="209.8">0</text>
<text x="36.3" y="209.8">2</text>
<text x="41.8" y="209.8">4</text>
<text x="47.3" y="209.8">6</text>
<text x="52.8" y="209.8">8</text>
<text x="57.8" y="209.8">10</text>
<text x="63.3" y="209.8">12</text>
<text x="68.7" y="209.8">14</text>
<text x="74.2" y="209.8">16</text>
<text x="79.9" y="209.8">18</text>
<text x="85.3" y="209.8">20</text>
<text x="91" y="209.8">22</text>
<text x="96.4" y="209.8">24</text>
<text x="119.7" y="209.1">–30.0</text>
<text x="125" y="211.2">2.2</text>
<text x="133.2" y="211.2">2.3</text>
<text x="141.5" y="211.2">2.4</text>
<text x="149.6" y="211.2">2.5</text>
<text x="158" y="211.2">2.6</text>
<text x="166.3" y="211.2">2.7</text>
<text x="174.6" y="211.2">2.8</text>
<text x="182.9" y="211.2">2.9</text>
<text x="191.2" y="211.2">3.0</text>
</g>
<g font-size="2.5">
<text x="43.2" y="266.1">202390H • Skyworks Proprietary Information • Products and Product Information are Subject to Change Without Notice • March 11, 2024</text>
<text x="196.9" y="266.1">4</text>
</g>
<g font-size="2.1" fill="#050504">
<text x="183" y="47.6">–40 °C</text>
<text x="183" y="49.7">+25 °C</text>
<text x="183" y="51.8">+85 °C</text>
<text x="183" y="53.9">+105 °C</text>
<text x="90" y="72.3">–40 °C</text>
<text x="90" y="74.4">+25 °C</text>
<text x="90" y="76.5">+85 °C</text>
<text x="90" y="78.6">+105 °C</text>
<text x="88.3" y="108.8">–40 °C</text>
<text x="88.3" y="110.9">+25 °C</text>
<text x="88.3" y="113">+85 °C</text>
<text x="182.1" y="108.9">–40 °C</text>
<text x="182.1" y="111">+25 °C</text>
<text x="182.1" y="113.1">+85 °C</text>
<text x="88.3" y="115.1">+105 °C</text>
<text x="182.1" y="115.2">+105 °C</text>
<text x="85.3" y="198.3">–40 °C</text>
<text x="85.3" y="200.4">+25 °C</text>
<text x="85.3" y="202.5">+85 °C</text>
<text x="183.6" y="199.5">–40 °C</text>
<text x="183.6" y="201.6">+25 °C</text>
<text x="183.6" y="203.7">+85 °C</text>
<text x="85.3" y="204.6">+105 °C</text>
<text x="183.6" y="205.9">+105 °C</text>
</g>
<g font-size="1.8" fill="#231f20">
<text x="193.8" y="79.1" transform="rotate(-90 193.8 79.1)">202390-004</text>
<text x="100.2" y="141.4" transform="rotate(-90 100.2 141.4)">202390-005</text>
<text x="194.1" y="141.9" transform="rotate(-90 194.1 141.9)">202390-006</text>
<text x="99.5" y="207" transform="rotate(-90 99.5 207)">202390-007</text>
<text x="194.8" y="207.3" transform="rotate(-90 194.8 207.3)">202390-008</text>
</g>
</svg>
